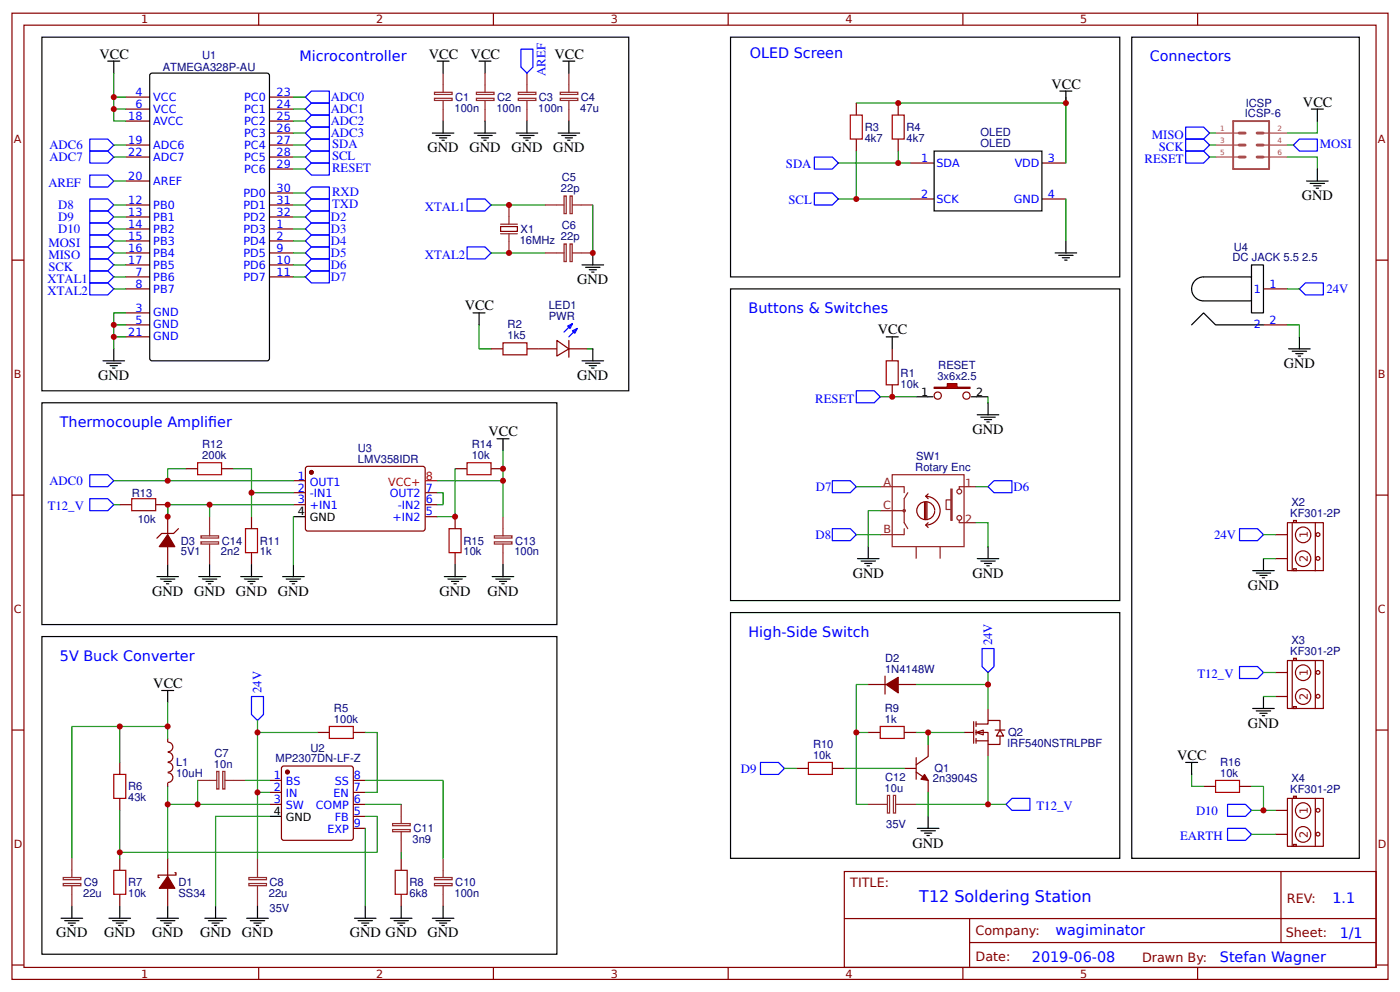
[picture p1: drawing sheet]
<svg xmlns="http://www.w3.org/2000/svg" width="309mm" height="219mm" viewBox="0 0 309 219" stroke-linecap="round" stroke-linejoin="round" font-family="sans-serif">
<g fill="none" stroke="#800" stroke-width=".26">
<path d="M2.6 2.9h304.1v213.3h-304.1zM5.3 5.6h298.7v207.9h-298.7zM57.1 2.9v2.7M109 2.9v2.7M160.9 2.9v2.7M212.7 2.9v2.7M264.6 2.9v2.7M27.8 21.4h5.3M27.8 24.1h5.3M27.8 26.7h5.3M27.8 32h5.3M27.8 34.7h5.3"/>
<path d="M27.8 40h5.3M59.5 21.4h5.3M59.5 24.1h5.3M59.5 26.7h5.3M59.5 32h5.3M59.5 34.7h5.3M59.5 29.4h5.3M59.5 37.3h5.3M2.6 57.4h2.7M27.8 45.2h5.3M27.8 47.9h5.3M27.8 50.5h5.3"/>
<path d="M27.8 53.2h5.3M27.8 55.8h5.3M27.8 58.5h5.3M59.5 45.2h5.3M59.5 47.9h5.3M59.5 50.5h5.3M59.5 53.2h5.3M59.5 55.8h5.3M59.5 58.5h5.3M59.5 42.6h5.3M110.6 50h3.7v1.1h-3.7zM304 57.4h2.7"/>
<path d="M27.8 61.1h5.3M27.8 63.8h5.3M27.8 69.1h5.3M27.8 71.7h5.3M27.8 74.3h5.3M59.5 61.1h5.3M2.6 109.3h2.7M304 109.3h2.7M2.6 161.1h2.7M304 161.1h2.7M186.5 192.4h117.5v21.1h-117.5zM283 192.4v15.6"/>
<path d="M2.6 213h2.7M57.1 213.5v2.7M109 213.5v2.7M160.9 213.5v2.7M186.6 202.7h117.3M212.7 213.5v2.7M214.2 208h89.7M214.2 202.7v10.6M264.6 213.5v2.7M304 213h2.7"/>
</g>
<g fill="none" stroke="#000" stroke-width=".26">
<path d="M23.8 13.5h2.7M25.1 13.5v2.6M33.3 16.2l25.7-.1 .5 .3v62.7l-.2 .5h-25.7l-.5-.2v-62.7zM96.6 13.5h2.6M97.9 13.5v2.6M105.8 13.5h2.7M107.2 13.5v2.6M124.4 13.5h2.6M125.7 13.5v2.6M95.5 29.4h4.8M96.3 29.9h3.2M97.1 30.4h1.6"/>
<path d="M97.6 31h.6M97.9 26.7v2.7M104.8 29.4h4.7M105.6 29.9h3.1M106.4 30.4h1.5M106.9 31h.5M107.2 26.7v2.7M114 29.4h4.8M114.8 29.9h3.2M115.6 30.4h1.6M116.2 31h.5M116.4 26.7v2.7"/>
<path d="M123.3 29.4h4.8M124.1 29.9h3.2M124.9 30.4h1.6M125.4 31h.5M125.7 26.7v2.7M128.6 58.5h4.7M129.4 59h3.2M130.2 59.5h1.6M131 55.8v2.7M22.8 79.6h4.7M25.1 77v2.6M130.7 60.1h.5"/>
<path d="M23.5 80.2h3.2M24.3 80.7h1.6M24.9 81.2h.5M202.4 87.6h2.7M215.6 87.6h2.7"/>
</g>
<g fill="none" stroke="#8d2323" stroke-width=".26">
<path d="M97.9 16.1v4.3M107.2 16.1v4.3M116.4 16.1v4.3M125.7 16.1v4.3M96 21.7h3.9v.5h-3.9zM96 20.4h3.9v.4h-3.9zM97.9 22.2v4.5M105.3 21.7h3.8v.5h-3.8zM105.3 20.4h3.8v.4h-3.8zM107.2 22.2v4.5M114.5 21.7h3.9v.5h-3.9zM114.5 20.4h3.9v.4h-3.9z"/>
<path d="M116.4 22.2v4.5M123.8 21.7h3.9v.5h-3.9zM123.8 20.4h3.9v.4h-3.9zM125.7 22.2v4.5M110.6 49.5h3.7M110.6 51.6h3.7M112.4 45.2v4.3M112.4 51.6v4.2M120.4 45.2h4.2M120.4 55.8h4.2M124.6 43.3h.5v3.8h-.5zM124.6 53.8h.5v3.9h-.5z"/>
<path d="M125.9 43.3h.5v3.8h-.5zM125.9 53.8h.5v3.9h-.5zM126.5 45.2h4.5M126.5 55.8h4.5"/>
</g>
<g fill="none" stroke="#00f" stroke-width=".26">
<path d="M19.8 38.6h4l1.3 1.4-1.3 1.3h-4zM19.8 30.7h4l1.3 1.3-1.3 1.3h-4zM19.8 33.3h4l1.3 1.4-1.3 1.3h-4zM67.5 32l1.3-1.3h4v2.6h-4zM67.5 34.7l1.3-1.4h4v2.7h-4zM67.5 26.7l1.3-1.3h4v2.6h-4zM68.8 36h4v2.6h-4l-1.3-1.3zM68.8 20.1h4v2.7h-4l-1.3-1.4zM68.8 22.8h4v2.6h-4l-1.3-1.3zM68.8 28h4v2.7h-4l-1.3-1.3zM19.8 59.8h4l1.3 1.3-1.3 1.3h-4zM19.8 57.1h4l1.3 1.4-1.3 1.3h-4z"/>
<path d="M19.8 54.5h4l1.3 1.3-1.3 1.3h-4zM19.8 51.9h4l1.3 1.3-1.3 1.3h-4zM19.8 43.9h4l1.3 1.3-1.3 1.4h-4zM19.8 46.6h4l1.3 1.3-1.3 1.3h-4zM19.8 49.2h4l1.3 1.3-1.3 1.4h-4zM67.5 42.6l1.3-1.3h4v2.6h-4zM67.5 47.9l1.3-1.3h4v2.6h-4zM67.5 50.5l1.3-1.3h4v2.7h-4zM67.5 55.8l1.3-1.3h4v2.6h-4zM68.8 43.9h4v2.7h-4l-1.3-1.4zM68.8 51.9h4v2.6h-4l-1.3-1.3zM68.8 57.1h4v2.7h-4l-1.3-1.3z"/>
<path d="M103.2 43.9h4l1.3 1.3-1.3 1.4h-4zM103.2 54.5h4l1.3 1.3-1.3 1.3h-4zM19.8 62.4h4l1.3 1.4-1.3 1.3h-4zM67.5 61.1l1.3-1.3h4v2.6h-4z"/>
</g>
<g fill="none" stroke="#080" stroke-width=".26">
<path d="M25.1 16.1v10.6h2.7M25.1 34.7h2.7M25.1 32h2.7M25.1 24.1h2.7M25.1 21.4h2.7M25.1 40h2.7M64.8 37.3h2.7M64.8 34.7h2.7M64.8 32h2.7M64.8 24.1h2.7M64.8 21.4h2.7M64.8 26.7h2.7"/>
<path d="M64.8 29.4h2.7M25.1 45.2h2.7M25.1 55.8h2.7M25.1 58.5h2.7M25.1 53.2h2.7M25.1 47.9h2.7M25.1 50.5h2.7M64.8 45.2h2.7M64.8 55.8h2.7M64.8 42.6h2.7M64.8 58.5h2.7M64.8 53.2h2.7"/>
<path d="M64.8 47.9h2.7M64.8 50.5h2.7M108.5 45.2h11.9M108.5 55.8h11.9M131 45.2v10.6M25.1 61.1h2.7M25.1 63.8h2.7M25.1 71.7h2.7M25.1 74.3h2.7M27.8 69.1h-2.7v7.9M64.8 61.1h2.7"/>
</g>
<path d="M206.4 85.5h2.9v-.8h2.1v.8h2.9v.2h-7.9z" fill="#f00" stroke="#800" stroke-width=".26"/>
<g fill="none" stroke="#800" stroke-width=".26">
<path d="M189.2 22.8v2.6M189.2 30.7v2.6M198.4 22.8v2.6M198.4 30.7v2.6M201.1 36h5.3M230.2 36h5.3M201.1 43.9h5.3M230.2 43.9h5.3M108.5 77h2.6M116.4 77h6.6M123 75.1l2.7 1.9-2.7 1.6zM125.7 77h3.9"/>
<path d="M125.7 75.1v3.7M197.1 77v2.6M197.1 84.9v2.7M64.8 106.1h2.7M64.8 108.7h2.7M64.8 111.4h2.7M67.7 103h26l.2 .5v13.4l-.5 .3-25.7-.1-.2-.4v-13.2zM93.9 108.7h2.7M93.9 111.4h2.7M93.9 114h2.7M26.5 168.3v2.6M26.5 176.2v2.7"/>
<path d="M37 163v.8M37 172.8v.8M37.1 163.8a1.06 1.06 0 0 1 1.1 1.1 1.06 1.06 0 0 1-1.1 1M37.1 170.6a1.06 1.06 0 0 1 1.1 1 1.06 1.06 0 0 1-1.1 1.1M37.1 166.1a1.06 1.06 0 0 1 1.1 1 1.06 1.06 0 0 1-1.1 1.1M37.1 168.3a1.06 1.06 0 0 1 1.1 1 1.06 1.06 0 0 1-1.1 1.1M59.5 172.2h2.7M59.5 174.9h2.7M59.5 177.5h2.7M62.2 169.3l.5-.2h14.8l.5 .2 .1 15.6-.3 .5-15.1 .1-.5-.3zM70.1 161.7h2.7M78.1 172.2h2.6"/>
<path d="M78.1 174.9h2.6M78.1 177.5h2.6M78.1 161.7h2.6M26.5 189.4v2.7M26.5 197.4v2.6M37 189.4v4M37 196.1v3.9M38.6 192.6h.3v.5h-4v.6h.3M78.1 180.2h2.6M78.1 182.8h2.6M88.6 189.4v2.7M88.6 197.4v2.6"/>
<circle cx="207.2" cy="87.3" r=".8"/>
<circle cx="213.5" cy="87.3" r=".8"/>
</g>
<g fill="none" stroke="#000" stroke-width=".26">
<path d="M206.4 33.3h23.8v13.3h-23.8zM234.2 20.1h2.6M235.5 20.1v2.7M288.7 40h4.7M289.7 24.1h2.7M291 24.1v2.6M291 37.3v2.7M233.1 55.8h4.8M233.9 56.4h3.2M234.7 56.9h1.6M235.2 57.4h.5M235.5 53.2v2.6"/>
<path d="M289.5 40.5h3.1M290.2 41h1.6M290.8 41.5h.5M104.5 69.1h2.7M105.8 69.1v2.6M128.6 79.6h4.7M131 77v2.6M195.8 74.3h2.6M197.1 74.3v2.7M129.4 80.2h3.2M130.2 80.7h1.6M130.7 81.2h.5"/>
<path d="M205.1 87.6h1M214.6 87.6h1M215.9 91.5h4.8M216.7 92.1h3.2M217.5 92.6h1.6M218 93.1h.5M218.3 88.9v2.6M64.8 114h2.7M35.7 152.4h2.7M37 152.4v2.6M59.5 180.2h2.7M13.5 202.7h4.8"/>
<path d="M14.3 203.2h3.2M15.1 203.7h1.6M15.6 204.3h.5M15.9 200v2.7M24.1 202.7h4.7M24.9 203.2h3.1M25.7 203.7h1.6M26.2 204.3h.5M26.5 200v2.7M34.7 202.7h4.7M35.5 203.2h3.1M36.2 203.7h1.6"/>
<path d="M36.8 204.3h.5M37 200v2.7M45.2 202.7h4.8M46 203.2h3.2M46.8 203.7h1.6M47.4 204.3h.5M47.6 200v2.7M54.5 202.7h4.8M55.3 203.2h3.2M56.1 203.7h1.6M56.6 204.3h.5M56.9 200v2.7"/>
<path d="M78.3 202.7h4.8M79.1 203.2h3.2M79.9 203.7h1.6M80.4 204.3h.6M80.7 200v2.7M86.3 202.7h4.7M87 203.2h3.2M87.8 203.7h1.6M88.4 204.3h.5M88.6 200v2.7M95.5 202.7h4.8M96.3 203.2h3.2"/>
<path d="M97.1 203.7h1.6M97.6 204.3h.6M97.9 200v2.7"/>
</g>
<path d="M179.9 34.7h4l1.3 1.3-1.3 1.3h-4zM261.9 33.3h4l1.3 1.4-1.3 1.3h-4zM261.9 30.7h4l1.3 1.3-1.3 1.3h-4zM261.9 28h4l1.3 1.4-1.3 1.3h-4zM287.1 30.7h3.9v2.6h-3.9l-1.3-1.3zM179.9 42.6h4l1.3 1.3-1.3 1.3h-4zM125.4 72l1.1-.6-.6 1.1zM126.5 73l1-.5-.5 1.1zM126.5 71.4l-1.9 1.9M127.5 72.5l-1.8 1.8M189.2 86.3h3.9l1.4 1.3-1.4 1.3h-3.9zM55.6 153.7h2.6v4l-1.3 1.3-1.3-1.3z" fill="none" stroke="#00f" stroke-width=".26"/>
<path d="M187.9 25.4h2.6v5.3h-2.6zM197.1 25.4h2.7v5.3h-2.7zM111.1 75.7h5.3v2.6h-5.3zM195.8 79.6h2.6v5.3h-2.6zM25.1 170.9h2.7v5.3h-2.7zM72.8 160.3h5.3v2.7h-5.3zM25.1 192.1h2.7v5.3h-2.7zM87.3 192.1h2.7v5.3h-2.7z" fill="none" stroke="#a00000" stroke-width=".26"/>
<g fill="none" stroke="#080" stroke-width=".26">
<path d="M185.2 36h15.9M189.2 22.8h46.3M189.2 33.3v10.6M198.4 33.3v2.7M235.5 21.4v14.6M267.2 34.7h1.4M267.2 32h1.4M267.2 29.4h1.4M284.4 34.7h6.6v2.6M284.4 32h1.4M291 26.7v2.7h-6.6M185.2 43.9h15.9"/>
<path d="M235.5 43.9v9.3M105.8 71.7v5.3h2.7M129.6 77h1.4M194.5 87.6h7.9M218.3 87.6v1.3M37 155v5.3h-21.1v29.1M56.9 159v15.9h2.6M26.5 160.3v8M26.5 178.9v10.5M37 173.6v3.9h22.5M37 160.3v2.7M37 177.5v11.9"/>
<path d="M43.7 172.2v5.3M54.2 172.2h5.3M56.9 161.7h13.2M56.9 174.9v14.5M80.7 161.7h2.6v13.2h-2.6M80.7 172.2h17.2v17.2M80.7 177.5h7.9M59.5 180.2h-11.9v19.8M80.7 180.2h2.6v7.9h-56.8M80.7 182.8v17.2M88.6 188.1v1.3"/>
</g>
<path d="M272.4 26.7h8v10.6h-8z" fill="none" stroke="#a54b4b" stroke-width=".42"/>
<path d="M273.8 34.7h1.3M273.8 32h1.3M273.8 29.4h1.3M277.7 34.7h1.4M277.7 32h1.4M277.7 29.4h1.4" fill="none" stroke="#a54b4b" stroke-width=".63"/>
<path d="M268.6 29.4h5.2M268.6 32h5.2M268.6 34.7h5.2M279.2 29.4h5.2M279.2 32h5.2M279.2 34.7h5.2" fill="none" stroke="#a54b4b" stroke-width=".26"/>
<g fill="none" stroke="#8d2323" stroke-width=".26">
<path d="M194.5 107.4h5.3v1.3M194.5 112.7h5.3M197.1 104.8h15.9v15.8h-15.9zM199.8 116.7v1.3h-5.3M200.6 108.7l-.8 1.4v5.3l.8 1.3M210.1 107.9h.2v6.9h-.2zM210.1 110.3h-1.1v2.1h1.1M211.9 114.8v.6h3.7M215.6 107.4h-3.7v.5M202.4 120.6v2.7M207.7 120.6v2.7M43.7 172.2h4.2"/>
<path d="M47.9 170.3h.5v3.8h-.5zM49.2 170.3h.5v3.8h-.5zM49.7 172.2h4.5M14 195h3.9v.5h-3.9zM14 193.7h3.9v.5h-3.9zM15.9 189.4v4.3M15.9 195.5v4.5M55 195h3.9v.5h-3.9zM55 193.7h3.9v.5h-3.9zM56.9 189.4v4.3M56.9 195.5v4.5M96 195h3.9v.5h-3.9z"/>
<path d="M96 193.7h3.9v.5h-3.9zM97.9 189.4v4.3M97.9 195.5v4.5"/>
<circle cx="199.8" cy="112.7" r=".26"/>
<circle cx="211.9" cy="108.5" r=".53"/>
<circle cx="211.9" cy="114.3" r=".53"/>
</g>
<path d="M204.3 110.9v3.7M204.5 109.5a3.2 3.2 0 0 1 3.2 3.2 3.2 3.2 0 0 1-3.2 3.2M204.5 115.9l.6 .5M204.5 110.9v3.7M204.5 109.5l.6 .6M204.8 110.9v3.7M205.1 115.4l-.6 .5M205.1 109l-.6 .5M206.5 112.7a1.99 1.99 0 0 0-2.8-1.8 1.99 1.99 0 0 0-.5 3.3 1.99 1.99 0 0 0 3.2-.9l.1-.5" fill="none" stroke="#840000" stroke-width=".26"/>
<g fill="#800" stroke="#800" stroke-width=".26">
<path d="M37 193.4l1.6 2.7h-3.4z"/>
<circle cx="63.5" cy="170.4" r=".4"/>
<circle cx="68.8" cy="104.2" r=".4"/>
</g>
<path d="M93.9 106.1h2.7" fill="none" stroke="#f00" stroke-width=".26"/>
<path d="M215.6 161.7l1.6-.6v1.1z" fill="#fefefe" stroke="#800" stroke-width=".26"/>
<g fill="none" stroke="#800" stroke-width=".26">
<path d="M279.1 63.8h5.3M279.1 71.7h5.3M26.5 111.4h2.6M34.4 111.4h2.6M37 114v4M39.4 116.7l-1 1h-2.7l-1 1.1M41 103.5h2.7M48.9 103.5h2.7M55.6 114v2.7M100.5 103.5h2.7M100.5 114v2.7M108.5 103.5h2.6"/>
<path d="M284.4 115.4h8v10.5h-8zM285.5 115.4v10.5M285.8 114.9h.6v.4h-.6zM290.6 115.4v10.6M37 120.6v4M55.6 122v2.6M100.5 122v2.6M285.8 125.5h.6v.4h-.6zM191.8 151.1h4M195.5 149.2v4M198.4 151.1h4M215.1 159.3v4.7"/>
<path d="M215.6 159.8h2.7v-.8h2.6v2.1M215.6 159.3v1M218.3 156.4v2.6M284.4 145.8h8v10.6h-8zM285.5 145.8v10.6M285.8 145.3h.6v.4h-.6zM285.8 155.9h.6v.5h-.6zM290.6 145.8v10.6M175.9 169.6h2.7M183.9 169.6h2.6M191.8 161.7h2.7M199.8 161.7h2.6"/>
<path d="M199.8 169.6h2.6M202.4 170.4l2.7 1.8v2.7M202.4 167.2v4.8M205.1 164.3v2.7l-2.7 1.8M213 161.7h2.1M215.6 161.7h2.7v2.6h2.6v-1.8M215.6 163.5h2.7M215.6 161.1v1.1M215.6 163v1M218.3 164.3v2.7M219.9 161.1h2.1M220.9 161.1l.8 1.4h-1.6z"/>
<path d="M265.9 173.6h2.7M273.8 173.6h2.7M284.4 176.2h8v10.6h-8zM285.5 176.2v10.6M285.8 175.7h.6v.5h-.6zM290.6 176.2v10.6M285.8 186.4h.6v.4h-.6z"/>
<circle cx="287.9" cy="118" r="1.71"/>
<circle cx="291.2" cy="118" r=".42"/>
<circle cx="287.9" cy="123.3" r="1.71"/>
<circle cx="291.2" cy="123.2" r=".42"/>
<circle cx="287.9" cy="148.5" r="1.71"/>
<circle cx="287.9" cy="153.7" r="1.71"/>
<circle cx="291.2" cy="153.7" r=".42"/>
<circle cx="291.2" cy="148.4" r=".42"/>
<circle cx="287.9" cy="178.9" r="1.71"/>
<circle cx="291.2" cy="178.8" r=".42"/>
<circle cx="287.9" cy="184.2" r="1.71"/>
<circle cx="291.2" cy="184.1" r=".42"/>
</g>
<g fill="#800" stroke="#800" stroke-width=".26">
<path d="M204.3 170.9l.8 1.3-1.6-.2z"/>
<path d="M37 118l1.6 2.6h-3.4z"/>
<path d="M195.8 151.1l2.6-1.6v3.4z"/>
</g>
<g fill="none" stroke="#00f" stroke-width=".26">
<path d="M115.1 10.8h2.6v4l-1.3 1.3-1.3-1.3zM287.1 63.8l1.3-1.4h4v2.7h-4zM19.8 110.1h4l1.3 1.3-1.3 1.3h-4zM19.8 104.8h4l1.3 1.3-1.3 1.3h-4zM183.9 106.1h4l1.3 1.3-1.3 1.3h-4zM183.9 116.7h4l1.3 1.3-1.3 1.3h-4zM218.3 107.4l1.3-1.3h4v2.6h-4zM273.8 116.7h4l1.3 1.3-1.3 1.3h-4zM217 143.1h2.6v4l-1.3 1.3-1.3-1.3zM273.8 147.1h4l1.3 1.3-1.3 1.4h-4zM168 168.3h4l1.3 1.3-1.3 1.3h-4zM222.2 177.5l1.4-1.3h3.9v2.7h-3.9z"/>
<path d="M271.2 177.5h4l1.3 1.4-1.3 1.3h-4zM271.2 182.8h4l1.3 1.3-1.3 1.4h-4z"/>
</g>
<g fill="none" stroke="#080" stroke-width=".26">
<path d="M284.4 71.7h2.7v2.6M284.4 63.8h2.7M111.1 99.5v14.5M25.1 106.1h39.7M25.1 111.4h1.4M37 111.4v2.6v-2.6h27.8M41 103.5h-4v2.6M46.3 111.4v2.6M51.6 103.5h4v5.2M64.8 108.7h-9.2v5.3M64.8 114v10.6M96.6 108.7h1.3v2.7h-1.3"/>
<path d="M96.6 106.1h14.5M100.5 103.5v10.5h-3.9M189.2 107.4h5.3M189.2 118h5.3M194.5 112.7h-2.7v7.9M215.6 115.4h2.7v5.2M215.6 107.4h2.7M279.1 118h2.7M279.1 123.3h2.7M191.8 151.1h-2.6v26.4h2.6M202.4 151.1h15.9M218.3 148.4v8"/>
<path d="M279.1 148.4h2.7M279.1 153.7h2.7M173.3 169.6h2.6M186.5 169.6h13.3M189.2 161.7h2.6M202.4 161.7h10.6M205.1 161.7v2.6M205.1 174.9v5.3M218.3 167v10.5h-15.9M218.3 177.5h3.9M263.3 170.9v2.7h2.6M276.5 173.6h2.6v5.3"/>
<path d="M276.5 178.9h5.3M276.5 184.1h5.3"/>
</g>
<g fill="none" stroke="#000" stroke-width=".26">
<path d="M9.3 8.2h129.6v78.1h-129.6zM161.4 8.2h86v52.9h-86zM250 8.2h50.3v181.2h-50.3zM161.4 63.8h86v68.8h-86zM263.3 71.7l2.6-2.6 2.7 2.6h10.5M263.8 62.1a2.64 2.64 0 0 1 2.1-1h10.6v5.3h-10.6a2.65 2.65 0 0 1-2.4-1.5 2.65 2.65 0 0 1 .3-2.8zM276.5 61.1v-2.6h2.6v10.6h-2.6v-2.7M284.7 77h4.8M285.5 77.5h3.2M286.3 78.1h1.6M286.8 78.6h.5M287.1 74.3v2.7"/>
<path d="M9.3 88.9h113.7v48.9h-113.7zM109.8 96.8h2.6M111.1 96.8v2.7M34.7 127.3h4.7M35.5 127.8h3.1M36.2 128.3h1.6M36.8 128.9h.5M37 124.6v2.7M43.9 127.3h4.8M44.7 127.8h3.2M45.5 128.3h1.6M46 128.9h.6"/>
<path d="M46.3 124.6v2.7M53.2 127.3h4.7M54 127.8h3.1M54.8 128.3h1.6M55.3 128.9h.5M55.6 124.6v2.7M62.4 127.3h4.8M63.2 127.8h3.2M64 128.3h1.6M64.6 128.9h.5M64.8 124.6v2.7M98.2 127.3h4.7"/>
<path d="M99 127.8h3.1M99.7 128.3h1.6M100.3 128.9h.5M100.5 124.6v2.7M108.7 127.3h4.8M109.5 127.8h3.2M110.3 128.3h1.6M110.9 128.9h.5M111.1 124.6v2.7M161.4 135.2h86v54.2h-86zM189.4 123.3h4.8M190.2 123.8h3.2"/>
<path d="M191 124.4h1.6M191.6 124.9h.5M191.8 120.6v2.7M215.9 123.3h4.8M216.7 123.8h3.2M217.5 124.4h1.6M218 124.9h.5M218.3 120.6v2.7M276.8 125.9h4.7M277.5 126.5h3.2M278.3 127h1.6M278.9 127.5h.5"/>
<path d="M279.1 123.3v2.6M9.3 140.5h113.7v70.1h-113.7zM276.8 156.4h4.7M277.5 156.9h3.2M278.3 157.4h1.6M278.9 158h.5M279.1 153.7v2.7M261.9 168.3h2.7M263.3 168.3v2.6M202.7 182.8h4.7M203.5 183.4h3.1M204.3 183.9h1.5"/>
<path d="M204.8 184.4h.5M205.1 180.2v2.6"/>
</g>
<g fill="none" stroke="#8d2323" stroke-width=".26">
<path d="M44.4 119.6h3.9v.5h-3.9zM44.4 118.3h3.9v.4h-3.9zM46.3 114v4.3M109.2 119.6h3.9v.5h-3.9zM109.2 118.3h3.9v.4h-3.9zM111.1 114v4.3M46.3 120.1v4.5M111.1 120.1v4.5M88.6 177.5v4.3M191.8 177.5h4.3M196.1 175.6h.4v3.8h-.4zM197.4 175.6h.5v3.8h-.5z"/>
<path d="M197.9 177.5h4.5M86.7 183.1h3.9v.5h-3.9zM86.7 181.8h3.9v.4h-3.9zM88.6 183.6v4.5"/>
</g>
<path d="M29.1 110.1h5.3v2.6h-5.3zM43.7 102.1h5.2v2.7h-5.2zM54.2 116.7h2.7v5.3h-2.7zM99.2 116.7h2.7v5.3h-2.7zM103.2 102.1h5.3v2.7h-5.3zM178.6 168.3h5.3v2.6h-5.3zM194.5 160.3h5.3v2.7h-5.3zM268.6 172.2h5.2v2.7h-5.2z" fill="none" stroke="#a00000" stroke-width=".26"/>
<path d="M281.8 118h2.6M281.8 123.3h2.6M281.8 148.4h2.6M281.8 153.7h2.6M281.8 178.9h2.6M281.8 184.1h2.6" fill="none" stroke="#800000" stroke-width=".26"/>
<g fill="#c00">
<circle cx="279.1" cy="178.9" r=".66"/>
<circle cx="111.1" cy="106.1" r=".66"/>
<circle cx="100.5" cy="114" r=".66"/>
<circle cx="111.1" cy="103.5" r=".66"/>
<circle cx="37" cy="111.4" r=".66"/>
<circle cx="37" cy="106.1" r=".66"/>
<circle cx="218.3" cy="177.5" r=".66"/>
<circle cx="205.1" cy="161.7" r=".66"/>
<circle cx="218.3" cy="151.1" r=".66"/>
<circle cx="37" cy="160.3" r=".66"/>
<circle cx="26.5" cy="160.3" r=".66"/>
<circle cx="56.9" cy="161.7" r=".66"/>
<circle cx="198.4" cy="22.8" r=".66"/>
<circle cx="189.2" cy="43.9" r=".66"/>
<circle cx="235.5" cy="22.8" r=".66"/>
<circle cx="198.4" cy="36" r=".66"/>
<circle cx="197.1" cy="87.6" r=".66"/>
<circle cx="25.1" cy="21.4" r=".66"/>
<circle cx="25.1" cy="74.3" r=".66"/>
<circle cx="112.4" cy="45.2" r=".66"/>
<circle cx="112.4" cy="55.8" r=".66"/>
<circle cx="131" cy="55.8" r=".66"/>
<circle cx="25.1" cy="71.7" r=".66"/>
<circle cx="25.1" cy="24.1" r=".66"/>
<circle cx="43.7" cy="177.5" r=".66"/>
<circle cx="37" cy="177.5" r=".66"/>
<circle cx="56.9" cy="174.9" r=".66"/>
<circle cx="26.5" cy="188.1" r=".66"/>
<circle cx="189.2" cy="161.7" r=".66"/>
<circle cx="55.6" cy="108.7" r=".66"/>
<circle cx="46.3" cy="111.4" r=".66"/>
<circle cx="37" cy="114" r=".66"/>
</g>
<text font-size="3.5" fill="#00f" x="203.1" y="199.1">T12 Soldering Station</text>
<g font-size="3.2">
<text x="22" y="13">VCC</text>
<text x="94.7" y="13">VCC</text>
<text x="104" y="13">VCC</text>
<text x="122.5" y="13">VCC</text>
<text x="232.3" y="19.6">VCC</text>
<text x="287.9" y="23.5">VCC</text>
<text x="94.5" y="33.6">GND</text>
<text x="103.7" y="33.6">GND</text>
<text x="113" y="33.6">GND</text>
<text x="122.2" y="33.6">GND</text>
<text x="287.6" y="44.2">GND</text>
<text x="127.5" y="62.7">GND</text>
<text x="102.7" y="68.5">VCC</text>
<text x="193.9" y="73.8">VCC</text>
<text x="21.7" y="83.9">GND</text>
<text x="127.5" y="83.9">GND</text>
<text x="283.6" y="81.2">GND</text>
<text x="214.8" y="95.8">GND</text>
<text x="107.9" y="96.3">VCC</text>
<text x="33.6" y="131.5">GND</text>
<text x="42.9" y="131.5">GND</text>
<text x="52.1" y="131.5">GND</text>
<text x="61.4" y="131.5">GND</text>
<text x="97.1" y="131.5">GND</text>
<text x="107.7" y="131.5">GND</text>
<text x="188.4" y="127.5">GND</text>
<text x="214.8" y="127.5">GND</text>
<text x="275.7" y="130.2">GND</text>
<text x="33.9" y="151.9">VCC</text>
<text x="275.7" y="160.6">GND</text>
<text x="260.1" y="167.7">VCC</text>
<text x="201.6" y="187.1">GND</text>
<text x="12.4" y="206.9">GND</text>
<text x="23" y="206.9">GND</text>
<text x="33.6" y="206.9">GND</text>
<text x="44.2" y="206.9">GND</text>
<text x="53.4" y="206.9">GND</text>
<text x="77.3" y="206.9">GND GND</text>
<text x="94.5" y="206.9">GND</text>
</g>
<g font-size="3.2" fill="#00f">
<text x="66.1" y="13.5">Microcontroller</text>
<text x="165.6" y="12.7">OLED Screen</text>
<text x="254" y="13.5">Connectors</text>
<text x="165.4" y="69.1">Buttons &amp; Switches</text>
<text x="13.2" y="94.2">Thermocouple Amplifer</text>
<text x="46" y="94.2">i</text>
<text x="165.4" y="140.5">High-Side Switch</text>
<text x="13.2" y="145.8">5V Buck Converter</text>
<text x="294.4" y="199.3">1.1</text>
<text x="233.2" y="206.5">wagiminator</text>
<text x="296" y="207">1/1</text>
<text x="228" y="212.3">2019-06-08</text>
<text x="269.5" y="212.3">Stefan Wagner</text>
</g>
<g font-size="2.8" fill="#00f">
<text x="120.5" y="16.8" transform="rotate(-90 120.5 16.8)">AREF</text>
<text x="73.1" y="22.4">ADC0</text>
<text x="73.1" y="25">ADC1</text>
<text x="73.1" y="27.6">ADC2</text>
<text x="10.9" y="32.9">ADC6</text>
<text x="10.9" y="35.6">ADC7</text>
<text x="73.1" y="30.3">ADC3</text>
<text x="73.4" y="32.6">SDA</text>
<text x="73.4" y="35.2">SCL</text>
<text x="252.9" y="36">RESET</text>
<text x="254.4" y="30.7">MISO</text>
<text x="256" y="33.3">SCK</text>
<text x="291.6" y="32.7">MOSI</text>
<text x="10.7" y="41.2">AREF</text>
<text x="73.4" y="37.9">RESET</text>
<text x="173.6" y="37.1">SDA</text>
<text x="12.9" y="46.2">D8</text>
<text x="73.4" y="43.2">RXD</text>
<text x="73.4" y="45.8">TXD</text>
<text x="93.8" y="46.6">XTAL1</text>
<text x="174.2" y="45">SCL</text>
<text x="12.9" y="48.8">D9</text>
<text x="12.9" y="51.5">D10</text>
<text x="73.1" y="48.8">D2</text>
<text x="73.1" y="51.5">D3</text>
<text x="10.7" y="59.8">SCK</text>
<text x="10.7" y="57.1">MISO</text>
<text x="10.7" y="54.5">MOSI</text>
<text x="73.1" y="54.1">D4</text>
<text x="73.1" y="56.8">D5</text>
<text x="73.1" y="59.4">D6</text>
<text x="93.8" y="57.2">XTAL2</text>
<text x="10.5" y="62.4">XTAL1</text>
<text x="10.5" y="65.1">XTAL2</text>
<text x="73.1" y="62.1">D7</text>
<text x="293" y="64.6">24V</text>
<text x="180.1" y="88.9">RESET</text>
<text x="10.9" y="107">ADC0</text>
<text x="10.5" y="112.6">T12_V</text>
<text x="180.2" y="108.3">D7</text>
<text x="223.9" y="108.4">D6</text>
<text x="180.2" y="118.9">D8</text>
<text x="268.2" y="119">24V</text>
<text x="219.2" y="142.4" transform="rotate(-90 219.2 142.4)">24V</text>
<text x="264.5" y="149.6">T12_V</text>
<text x="57.8" y="153" transform="rotate(-90 57.8 153)">24V</text>
<text x="163.7" y="170.5">D9</text>
<text x="229" y="178.7">T12_V</text>
<text x="264.2" y="179.8">D10</text>
<text x="260.7" y="185.4">EARTH</text>
</g>
<g font-size="2.8" fill="#800">
<text x="187.9" y="195.8">TITLE:</text>
<text x="284.3" y="199.3">REV:</text>
<text x="215.5" y="206.4">Company:</text>
<text x="284.1" y="206.9">Sheet:</text>
<text x="215.5" y="212.2">Date:</text>
<text x="252.3" y="212.3">Drawn By:</text>
</g>
<g font-size="2.5" fill="#800">
<text x="31.2" y="5.2">1</text>
<text x="83.1" y="5.2">2</text>
<text x="134.9" y="5.2">3</text>
<text x="186.8" y="5.2">4</text>
<text x="238.7" y="5.2">5</text>
<text x="3" y="31.5">A</text>
<text x="304.4" y="31.5">A</text>
<text x="3" y="83.3">B</text>
<text x="304.4" y="83.3">B</text>
<text x="289" y="118.8" transform="rotate(-90 289 118.8)">1</text>
<text x="288.9" y="124.1" transform="rotate(-90 288.9 124.1)">2</text>
<text x="3" y="135.2">C</text>
<text x="304.4" y="135.2">C</text>
<text x="289" y="149.2" transform="rotate(-90 289 149.2)">1</text>
<text x="288.9" y="154.6" transform="rotate(-90 288.9 154.6)">2</text>
<text x="289" y="179.7" transform="rotate(-90 289 179.7)">1</text>
<text x="288.9" y="185" transform="rotate(-90 288.9 185)">2</text>
<text x="3" y="187.1">D</text>
<text x="304.4" y="187.1">D</text>
<text x="31.2" y="215.8">1</text>
<text x="83.1" y="215.8">2</text>
<text x="134.9" y="215.8">3</text>
<text x="186.8" y="215.8">4</text>
<text x="238.7" y="215.8">5</text>
</g>
<g font-size="2.5" fill="#000080">
<text x="36" y="15.7">ATMEGA328P-AU</text>
<text x="44.7" y="12.9">U1</text>
<text x="100.5" y="22.3">C1</text>
<text x="109.8" y="22.3">C2</text>
<text x="119.1" y="22.3">C3</text>
<text x="128.3" y="22.3">C4</text>
<text x="275.2" y="23.5">ICSP</text>
<text x="100.4" y="24.7">100n</text>
<text x="109.7" y="24.7">100n</text>
<text x="118.9" y="24.7">100n</text>
<text x="128.2" y="24.7">47u</text>
<text x="191" y="28.9">R3</text>
<text x="200.3" y="28.9">R4</text>
<text x="275" y="25.9">ICSP-6</text>
<text x="191" y="31.3">4k7</text>
<text x="200.3" y="31.3">4k7</text>
<text x="216.6" y="32.5">OLED</text>
<text x="216.6" y="30.1">OLED</text>
<text x="124.1" y="40">C5</text>
<text x="123.9" y="42.5">22p</text>
<text x="114.8" y="53.8">16MHz</text>
<text x="115" y="51.4">X1</text>
<text x="123.9" y="53">22p</text>
<text x="124.1" y="50.6">C6</text>
<text x="272.3" y="57.7">DC JACK 5.5 2.5</text>
<text x="272.6" y="55.3">U4</text>
<text x="121.2" y="68.3">LED1</text>
<text x="121.2" y="70.6">PWR</text>
<text x="112.2" y="74.9">1k5</text>
<text x="112.2" y="72.5">R2</text>
<text x="199" y="83.1">R1</text>
<text x="207.1" y="83.9">3x6x2.5</text>
<text x="207.3" y="81.5">RESET</text>
<text x="199" y="85.5">10k</text>
<text x="44.7" y="101.3">200k</text>
<text x="44.7" y="99">R12</text>
<text x="79.1" y="99.7">U3</text>
<text x="104.2" y="101.3">10k</text>
<text x="104.2" y="99">R14</text>
<text x="202.4" y="101.6">SW1</text>
<text x="79.1" y="102.1">LMV358IDR</text>
<text x="202.2" y="104">Rotary Enc</text>
<text x="29.1" y="109.7">R13</text>
<text x="285.3" y="111.7">X2</text>
<text x="30.4" y="115.4">10k</text>
<text x="285.1" y="114.1">KF301-2P</text>
<text x="40" y="122.6">5V1</text>
<text x="40" y="120.2">D3</text>
<text x="48.8" y="122.6">2n2</text>
<text x="49" y="120.2">C14</text>
<text x="57.4" y="122.6">1k</text>
<text x="57.4" y="120.2">R11</text>
<text x="102.4" y="122.6">10k</text>
<text x="102.4" y="120.2">R15</text>
<text x="113.6" y="122.6">100n</text>
<text x="113.8" y="120.2">C13</text>
<text x="285.3" y="142.1">X3</text>
<text x="195.5" y="148.4">1N4148W</text>
<text x="195.5" y="146.1">D2</text>
<text x="285.1" y="144.5">KF301-2P</text>
<text x="73.8" y="159.5">100k</text>
<text x="73.8" y="157.2">R5</text>
<text x="195.5" y="159.5">1k</text>
<text x="195.5" y="157.2">R9</text>
<text x="47.4" y="167.1">C7</text>
<text x="68.6" y="165.9">U2</text>
<text x="179.6" y="167.5">10k</text>
<text x="179.6" y="165.1">R10</text>
<text x="222.5" y="164.9">IRF540NSTRLPBF</text>
<text x="222.7" y="162.5">Q2</text>
<text x="38.9" y="171.5">10uH</text>
<text x="38.9" y="169.1">L1</text>
<text x="47.3" y="169.5">10n</text>
<text x="60.9" y="168.3">MP2307DN-LF-Z</text>
<text x="195.6" y="172.4">C12</text>
<text x="206.1" y="172.7">2n3904S</text>
<text x="206.5" y="170.5">Q1</text>
<text x="269.6" y="171.4">10k</text>
<text x="269.6" y="169.1">R16</text>
<text x="285.3" y="172.6">X4</text>
<text x="28.3" y="176.8">43k</text>
<text x="28.3" y="174.4">R6</text>
<text x="195.4" y="174.8">10u</text>
<text x="285.1" y="174.9">KF301-2P</text>
<text x="91.3" y="183.7">C11</text>
<text x="195.8" y="182.8">35V</text>
<text x="91.1" y="186.1">3n9</text>
<text x="18.4" y="198">22u</text>
<text x="18.5" y="195.6">C9</text>
<text x="28.3" y="198">10k</text>
<text x="28.3" y="195.6">R7</text>
<text x="39.4" y="198">SS34</text>
<text x="39.4" y="195.6">D1</text>
<text x="59.4" y="198">22u</text>
<text x="59.5" y="195.6">C8</text>
<text x="90.5" y="198">6k8</text>
<text x="90.5" y="195.6">R8</text>
<text x="100.4" y="198">100n</text>
<text x="100.6" y="195.6">C10</text>
<text x="59.5" y="201.3">35V</text>
</g>
<g font-size="2.5" fill="#00f">
<text x="29.9" y="21.2">4</text>
<text x="29.9" y="23.8">6</text>
<text x="33.9" y="22.2">VCC</text>
<text x="53.9" y="22.2">PC0</text>
<text x="61.1" y="21.2">23</text>
<text x="61.1" y="23.8">24</text>
<text x="28.3" y="26.5">18</text>
<text x="33.9" y="24.9">VCC</text>
<text x="33.9" y="27.5">AVCC</text>
<text x="53.9" y="24.9">PC1</text>
<text x="53.9" y="27.5">PC2</text>
<text x="61.1" y="26.5">25</text>
<text x="61.1" y="29.1">26</text>
<text x="28.3" y="31.8">19</text>
<text x="28.3" y="34.4">22</text>
<text x="33.9" y="32.8">ADC6</text>
<text x="33.9" y="35.5">ADC7</text>
<text x="53.9" y="30.2">PC3</text>
<text x="53.9" y="32.8">PC4</text>
<text x="53.9" y="35.5">PC5</text>
<text x="61.1" y="31.8">27</text>
<text x="61.1" y="34.4">28</text>
<text x="203.5" y="35.7">1</text>
<text x="231.5" y="35.7">3</text>
<text x="28.3" y="39.7">20</text>
<text x="33.9" y="40.7">AREF</text>
<text x="53.9" y="38.1">PC6</text>
<text x="61.1" y="37">29</text>
<text x="206.9" y="36.8">SDA</text>
<text x="224.2" y="36.8">VDD</text>
<text x="28.3" y="45">12</text>
<text x="28.3" y="47.6">13</text>
<text x="33.9" y="46">PB0</text>
<text x="53.8" y="43.4">PD0</text>
<text x="53.8" y="46">PD1</text>
<text x="61.1" y="42.3">30</text>
<text x="61.1" y="45">31</text>
<text x="61.1" y="47.6">32</text>
<text x="203.5" y="43.7">2</text>
<text x="206.9" y="44.7">SCK</text>
<text x="224" y="44.7">GND</text>
<text x="231.5" y="43.7">4</text>
<text x="28.3" y="50.3">14</text>
<text x="28.3" y="52.9">15</text>
<text x="33.9" y="48.7">PB1</text>
<text x="33.9" y="51.3">PB2</text>
<text x="33.9" y="54">PB3</text>
<text x="53.8" y="48.7">PD2</text>
<text x="53.8" y="51.3">PD3</text>
<text x="53.8" y="54">PD4</text>
<text x="61.1" y="50.3">1</text>
<text x="61.1" y="52.9">2</text>
<text x="28.3" y="55.6">16</text>
<text x="28.3" y="58.2">17</text>
<text x="33.9" y="56.6">PB4</text>
<text x="33.9" y="59.3">PB5</text>
<text x="53.8" y="56.6">PD5</text>
<text x="53.8" y="59.3">PD6</text>
<text x="61.1" y="55.6">9</text>
<text x="61.1" y="58.2">10</text>
<text x="29.9" y="60.9">7</text>
<text x="29.9" y="63.5">8</text>
<text x="33.9" y="61.9">PB6</text>
<text x="33.9" y="64.6">PB7</text>
<text x="53.8" y="61.9">PD7</text>
<text x="61.1" y="60.9">11</text>
<text x="277" y="64.6">1</text>
<text x="280.5" y="63.5">1</text>
<text x="29.9" y="68.8">3</text>
<text x="29.9" y="71.4">5</text>
<text x="33.9" y="69.8">GND</text>
<text x="280.5" y="71.4">2</text>
<text x="28.3" y="74.1">21</text>
<text x="33.9" y="72.5">GND</text>
<text x="33.9" y="75.1">GND</text>
<text x="277" y="72.5">2</text>
<text x="65.8" y="105.8">1</text>
<text x="68.4" y="107.2">OUT1</text>
<text x="65.8" y="108.5">2</text>
<text x="65.8" y="111.1">3</text>
<text x="68.4" y="109.8">-IN1</text>
<text x="68.4" y="112.4">+IN1</text>
<text x="86.1" y="109.8">OUT2</text>
<text x="87.9" y="112.4">-IN2</text>
<text x="94.1" y="113.8">5</text>
<text x="94.1" y="111.1">6</text>
<text x="94.1" y="108.5">7</text>
<text x="86.7" y="115.1">+IN2</text>
<text x="60.5" y="172">1</text>
<text x="63.2" y="173.3">BS</text>
<text x="73.9" y="173.3">SS</text>
<text x="78.2" y="172">8</text>
<text x="60.5" y="174.6">2</text>
<text x="60.5" y="177.3">3</text>
<text x="63.2" y="175.9">IN</text>
<text x="63.2" y="178.6">SW</text>
<text x="69.8" y="178.6">COMP</text>
<text x="73.7" y="175.9">EN</text>
<text x="78.2" y="179.9">5</text>
<text x="78.2" y="177.3">6</text>
<text x="78.2" y="174.6">7</text>
<text x="72.3" y="183.9">EXP</text>
<text x="74" y="181.2">FB</text>
<text x="78.2" y="182.6">9</text>
</g>
<g font-size="2.5">
<text x="203.5" y="87.3">1</text>
<text x="215.6" y="87.3">2</text>
<text x="65.8" y="113.8">4</text>
<text x="68.4" y="115.1">GND</text>
<text x="60.5" y="179.9">4</text>
<text x="63.2" y="181.2">GND</text>
</g>
<g font-size="2.5" fill="#f00">
<text x="85.7" y="107.2">VCC+</text>
<text x="94.1" y="105.8">8</text>
</g>
<g font-size="2.5" fill="#8d2323">
<text x="195.2" y="107.2">A</text>
<text x="213.3" y="107.4">1</text>
<text x="195.1" y="112.4">C</text>
<text x="195.2" y="117.7">B</text>
<text x="213.3" y="115.4">2</text>
</g>
<g font-size="1.6" fill="#a54b4b">
<text x="269.5" y="28.8">1</text>
<text x="282.3" y="28.8">2</text>
<text x="269.5" y="31.5">3</text>
<text x="269.5" y="34.1">5</text>
<text x="282.3" y="31.5">4</text>
<text x="282.3" y="34.1">6</text>
</g>
</svg>
